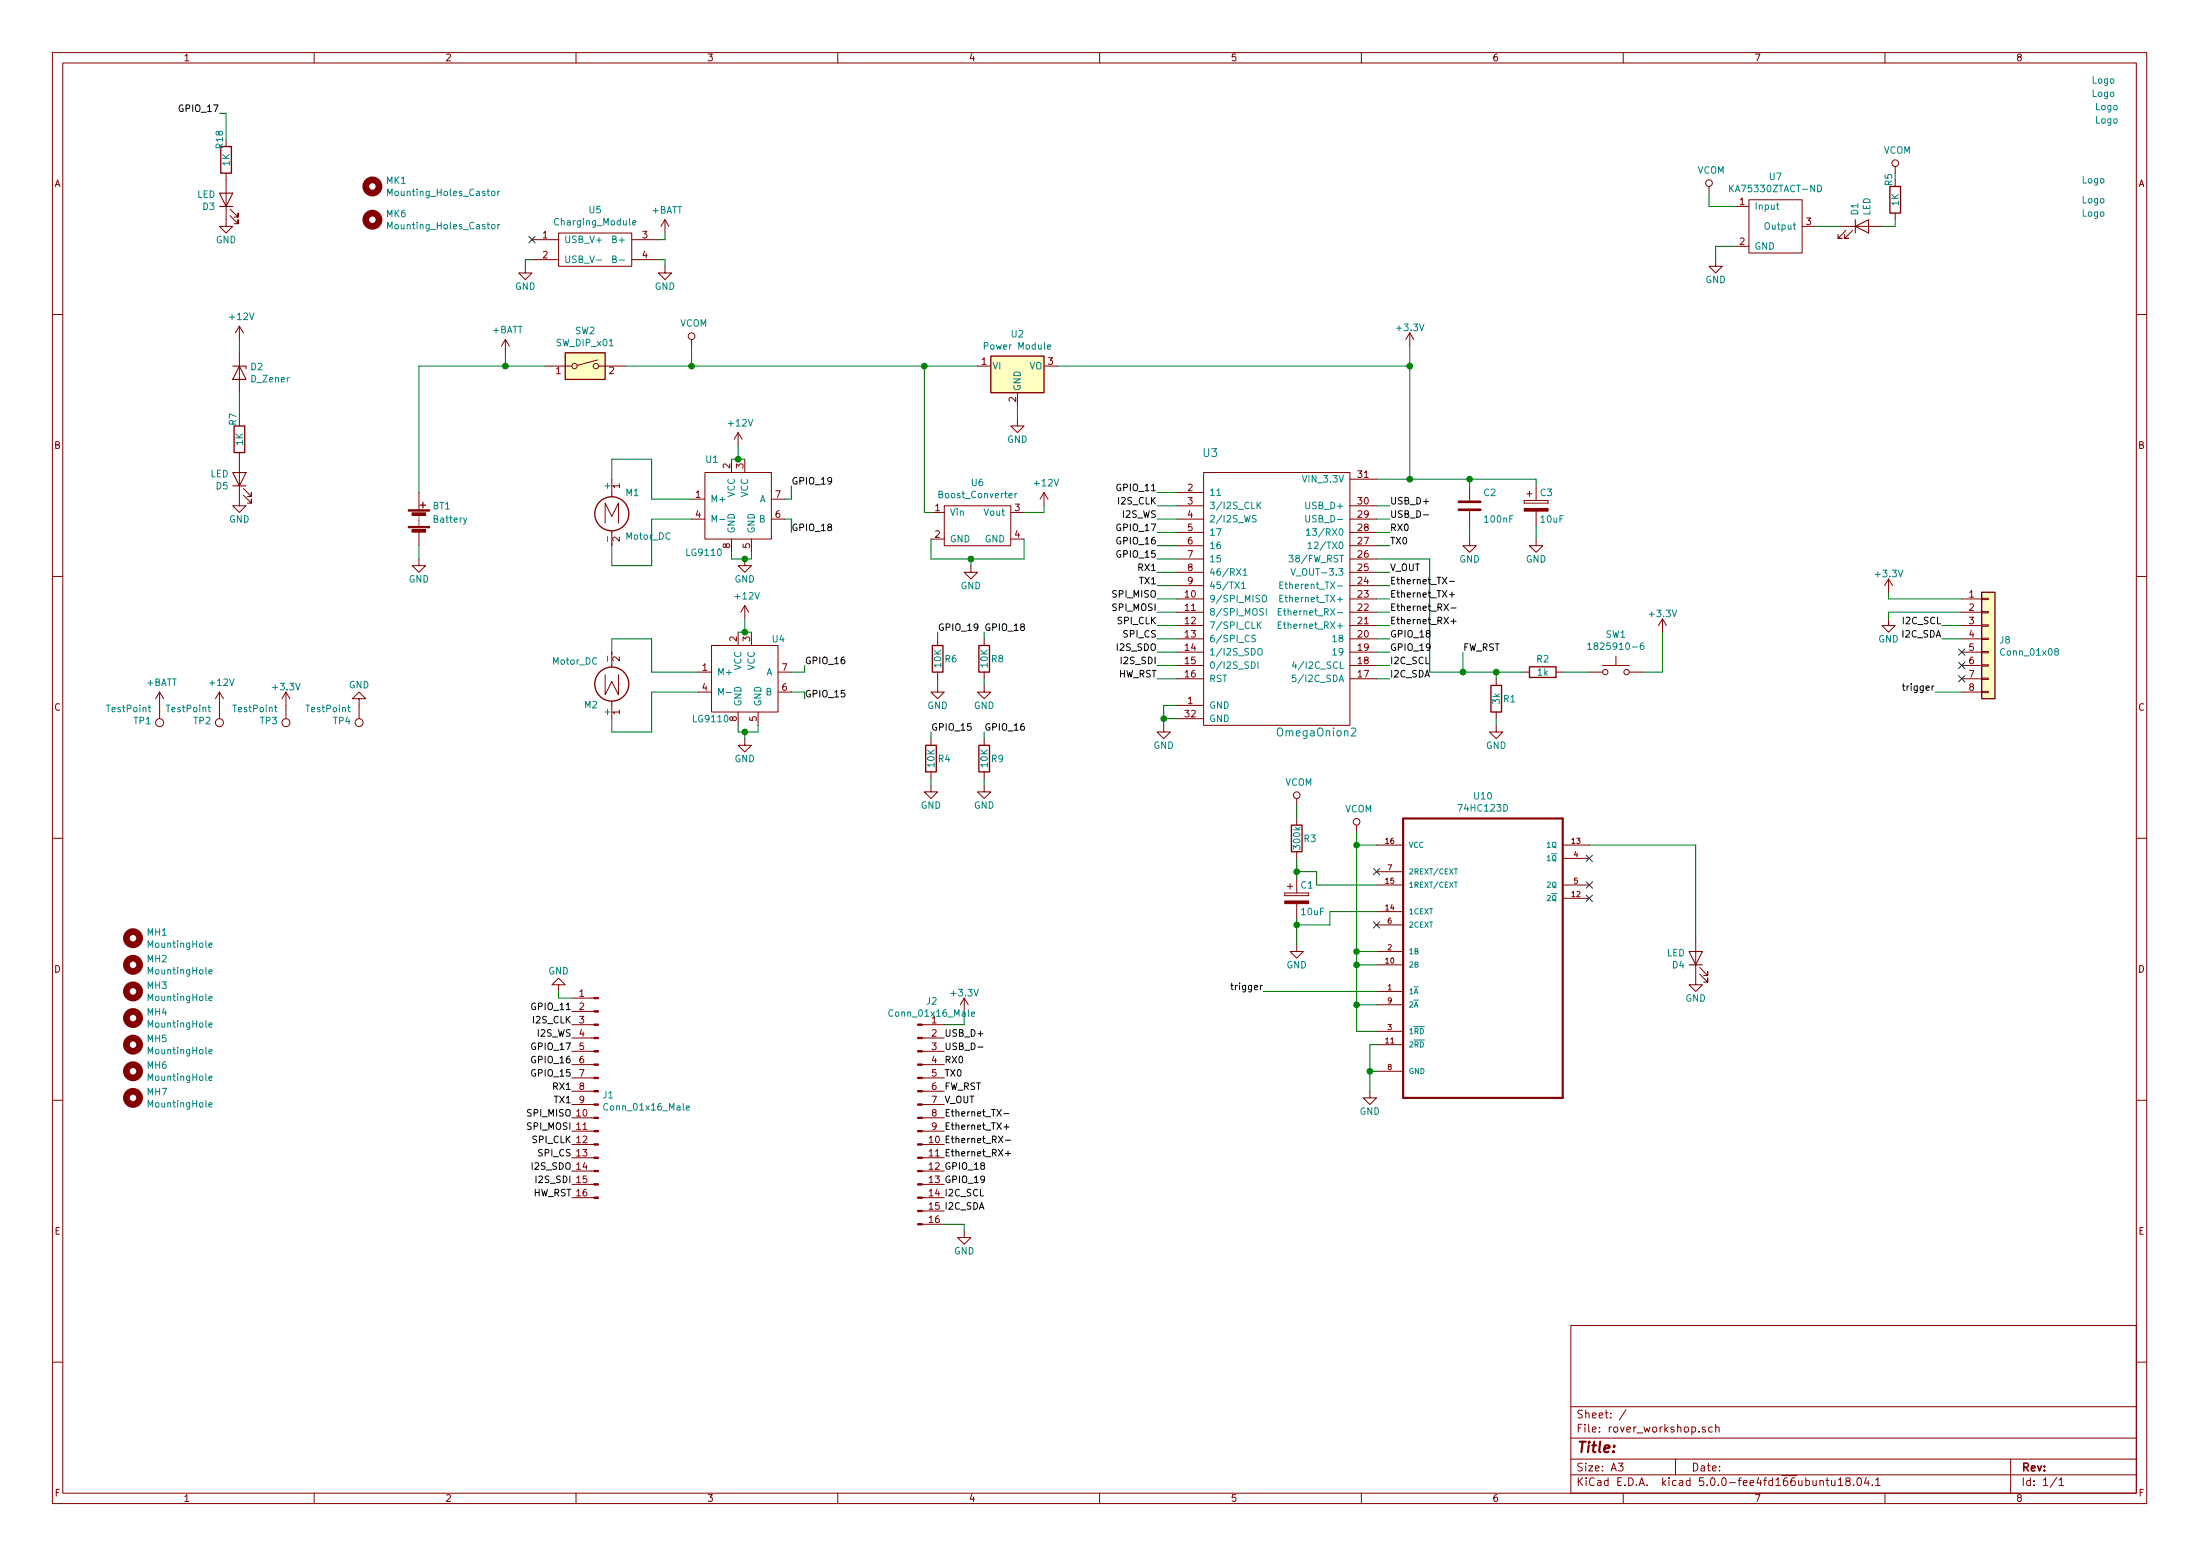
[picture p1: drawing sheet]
<svg xmlns="http://www.w3.org/2000/svg" width="420mm" height="297mm" viewBox="0 0 420 297" stroke-linecap="round" stroke-linejoin="round" font-family="sans-serif">
<g fill="none" stroke="#840000" stroke-width=".19">
<path d="M10 10h400v277h-400zM12 12h396v273.1h-396zM60 10v2M110 10v2M160 10v2M210 10v2M260 10v2M310 10v2M360 10v2M43.2 33.1v10.1h1.2l-1.2 1.3-1.3-1.3h1.3M43.9 39.9l1.6 1.5v-.7v.7h-.8M326.4 35.6v1.3"/>
<path d="M331.5 39.4h2.5M334 38.1h10.2v10.2h-10.2zM361.9 31.8v1.3M43.9 41.2l1.6 1.5v-.8v.8h-.8M100.3 50.8v1.3h1.3l-1.3 1.3-1.2-1.3h1.2M101.6 45.8h5.1M101.6 49.6h5.1M106.7 44.5h13.9v6.3h-13.9zM120.6 45.8h5.1M120.6 49.6h5.1M127 50.8v1.3h1.3l-1.3 1.3-1.3-1.3h1.3M127 41.9l-.8 1.3"/>
<path d="M127 41.9v2.6M127 41.9l.8 1.3M327.7 49.6v1.2h1.2l-1.2 1.3-1.3-1.3h1.3M331.5 47h2.5M344.2 43.2h2.5M351.8 43.2h7.6M352.6 44l-1.6 1.5h.8h-.8v-.8M353.8 44l-1.5 1.5h.8h-.8v-.8M361.9 40.7v1.2M10 60h2M45.7 62.3v2.5M45.7 67.3v7.7"/>
<path d="M45.7 62.3l-.7 1.2M45.7 62.3l.8 1.2M96.5 64.8l-.7 1.3M96.5 64.8v2.5M96.5 64.8l.8 1.3M104.1 69.9h5.1M114.1 68.7l-3.9 1.1M114.3 69.9h5.1M132.1 64.8v1.3M186.7 69.9h2.5M194.3 75v2.5M199.4 69.9h2.5"/>
<path d="M269.2 63.5l-.7 1.3M269.2 63.5v2.6M269.2 63.5l.8 1.3M408 60h2M45.7 86.4v10.2h1.3l-1.3 1.2-1.3-1.2h1.3M46.5 94.5l1.5 1.5v-.7v.7h-.8M46.5 93.3l1.5 1.5v-.8v.8h-.8M80 94v3.3M80 98.3v.3M80 98.8v.3M80 99.4v.2M80 99.9v.2"/>
<path d="M115.6 99.9v-3.9l1.2 2.6 1.3-2.6v3.9M116.8 91.5v3.3M132.1 99.1h2.5M132.1 95.3h2.5M134.6 90.2h12.7v12.7h-12.7zM139.7 87.7v2.5M141 82.6v2.5M141 82.6l-.8 1.3M141 82.6l.7 1.3M142.2 87.7v2.5M147.3 99.1h2.6M147.3 95.3h2.6"/>
<path d="M177.8 97.8h2.5M180.3 96.6h12.7v7.6h-12.7zM193 97.8h2.6M194.3 80v1.3h1.3l-1.3 1.3-1.3-1.3h1.3M199.4 94l-.8 1.3M199.4 94v2.6M199.4 94l.8 1.3M224.8 94h5.1M224.8 99.1h5.1M224.8 96.6h5.1M229.9 90.2h27.9v48.3h-27.9zM257.8 99.1h5.1"/>
<path d="M257.8 96.6h5.1M257.8 91.5h5.1M280.7 92.7v2.8M280.7 97.6v2.8M291.1 95.5v.5zM291.1 96h4.6zM291.1 95.5h4.6zM291.6 94.3h1M292.1 93.8v1M293.4 92.7v2.8M293.4 97.6v2.8M295.7 95.5v.5z"/>
<path d="M10 110h2M80 106.7v1.3h1.3l-1.3 1.3-1.3-1.3h1.3M80 100.4v.2M80 101.6v2.6M116.8 101.3v2.9M139.7 102.9v2.5M142.2 106.7v1.3h1.3l-1.3 1.3-1.2-1.3h1.2M142.2 115.6v2.5M142.2 115.6l-.7 1.3M142.2 115.6l.8 1.3M143.5 102.9v2.5M177.8 102.9h2.5"/>
<path d="M185.4 108v1.3h1.3l-1.3 1.2-1.3-1.2h1.3M193 102.9h2.6M224.8 114.3h5.1M224.8 116.9h5.1M224.8 119.4h5.1M224.8 111.8h5.1M224.8 109.3h5.1M224.8 106.7h5.1M224.8 104.2h5.1M224.8 101.6h5.1M257.8 114.3h5.1M257.8 116.9h5.1"/>
<path d="M257.8 119.4h5.1M257.8 111.8h5.1M257.8 109.3h5.1M257.8 106.7h5.1M257.8 104.2h5.1M257.8 101.6h5.1M280.7 102.9v1.3h1.2l-1.2 1.2-1.3-1.2h1.3M293.4 102.9v1.3h1.2l-1.2 1.2-1.3-1.2h1.3M317.5 118.1l-.8 1.3M317.5 118.1v2.6M317.5 118.1l.8 1.3M360.7 118.1v1.3h1.2l-1.2 1.3-1.3-1.3h1.3"/>
<path d="M360.7 110.5l-.8 1.3M360.7 110.5v2.6M360.7 110.5l.7 1.3M374.6 114.3h3.9M374.6 116.9h3.9M374.6 119.4h3.9M378.5 119.3h1.2v.2h-1.2zM378.5 116.7h1.2v.3h-1.2zM378.5 114.2h1.2v.3h-1.2zM408 110h2M30.5 132.1v5.1M30.5 132.1l-.8 1.3"/>
<path d="M30.5 132.1l.7 1.3M41.9 132.1v5.1M41.9 132.1l-.8 1.3M41.9 132.1l.8 1.3M54.6 132.1v5.1M54.6 132.1l-.8 1.3M54.6 132.1l.8 1.3M68.6 133.4h1.2l-1.2-1.3-1.3 1.3h1.3v3.8M115.6 128.8v3.8l1.2-2.5 1.3 2.5v-3.8M116.8 124.5v2.8M116.8 133.8v3.4M133.3 128.3h2.6"/>
<path d="M133.3 132.1h2.6M135.9 123.2h12.7v12.7h-12.7zM141 120.7v2.5M141 135.9v2.6M143.5 120.7v2.5M144.8 135.9v2.6M148.6 128.3h2.5M148.6 132.1h2.5M179.1 130.8v1.3h1.2l-1.2 1.3-1.3-1.3h1.3M179.1 122v1.2M179.1 128.3v1.3M188 130.8v1.3h1.2l-1.2 1.3-1.3-1.3h1.3"/>
<path d="M188 122v1.2M188 128.3v1.3M222.2 138.5v1.2h1.3l-1.3 1.3-1.2-1.3h1.2M224.8 134.7h5.1M224.8 122h5.1M224.8 124.5h5.1M224.8 127h5.1M224.8 129.6h5.1M224.8 137.2h5.1M257.8 122h5.1M257.8 124.5h5.1M257.8 127h5.1"/>
<path d="M257.8 129.6h5.1M285.7 138.5v1.2h1.3l-1.3 1.3-1.2-1.3h1.2M285.7 129.6v1.2M285.7 135.9v1.3M290.8 128.3h1.3M297.2 128.3h1.2M303.5 128.3h2.6M306.1 127h5M308.6 125.3v1.7M311.1 128.3h2.6M374.6 122h3.9M374.6 124.5h3.9"/>
<path d="M374.6 127h3.9M374.6 129.6h3.9M374.6 132.1h3.9M378.5 132h1.2v.2h-1.2zM378.5 129.4h1.2v.3h-1.2zM378.5 126.9h1.2v.3h-1.2zM378.5 124.4h1.2v.2h-1.2zM378.5 121.8h1.2v.3h-1.2zM142.2 141v1.3h1.3l-1.3 1.2-1.2-1.2h1.2M177.8 149.9v1.3h1.3l-1.3 1.2-1.3-1.2h1.3M177.8 141v1.3M177.8 147.4v1.2"/>
<path d="M188 149.9v1.3h1.2l-1.2 1.2-1.3-1.2h1.3M188 141v1.3M188 147.4v1.2M247.6 152.4v1.3M247.6 156.2v1.3M259.1 157.5v1.3M10 160h2M245.4 170.5v.5zM245.4 171h4.5zM245.4 170.5h4.5zM245.9 169.2h1M246.4 168.7v1"/>
<path d="M247.6 162.6v1.3M247.6 167.7v2.8M247.6 172.5v2.8M249.9 170.5v.5zM262.9 161.3h5.1M262.9 166.4h5.1M262.9 168.9h5.1M262.9 174h5.1M262.9 176.6h5.1M298.4 161.3h5.1M298.4 168.9h5.1M298.4 163.9h5.1"/>
<path d="M298.4 171.5h5.1M323.8 179.1v8.9h1.3l-1.3 1.3-1.2-1.3h1.2M408 160h2M106.7 188h1.2l-1.2-1.3-1.3 1.3h1.3v1.3M109.2 198.2h4.2M109.2 195.6h4.2M109.2 193.1h4.2M109.2 190.5h4.2M176.1 198.2h4.2M176.1 195.6h4.2M184.1 190.5l-.7 1.3M184.1 190.5v2.6"/>
<path d="M184.1 190.5l.8 1.3M247.6 180.4v1.2h1.3l-1.3 1.3-1.2-1.3h1.2M262.9 181.6h5.1M262.9 184.2h5.1M262.9 189.3h5.1M262.9 191.8h5.1M262.9 196.9h5.1M262.9 199.4h5.1M324.6 186l1.5 1.5v-.8v.8h-.7M324.6 184.7l1.5 1.5v-.7v.7h-.7M10 210h2M109.2 218.5h4.2"/>
<path d="M109.2 215.9h4.2M109.2 213.4h4.2M109.2 210.9h4.2M109.2 208.3h4.2M109.2 205.8h4.2M109.2 203.2h4.2M109.2 200.7h4.2M176.1 218.5h4.2M176.1 215.9h4.2M176.1 213.4h4.2M176.1 210.9h4.2M176.1 208.3h4.2"/>
<path d="M176.1 205.8h4.2M176.1 203.2h4.2M176.1 200.7h4.2M261.6 208.3v1.3h1.3l-1.3 1.3-1.3-1.3h1.3M262.9 204.5h5.1M408 210h2M109.2 228.6h4.2M109.2 226.1h4.2M109.2 223.6h4.2M109.2 221h4.2M176.1 233.7h4.2M176.1 231.2h4.2"/>
<path d="M176.1 228.6h4.2M176.1 226.1h4.2M176.1 223.6h4.2M176.1 221h4.2M184.1 235v1.3h1.3l-1.3 1.2-1.2-1.2h1.2M300 253h108v32.1h-108zM10 260h2M300 278.5h108M300 274.5h108M300 268.5h108M309 279.3h1l-.5 .6 .4 .1v.7l-.2 .1-.7-.1M310.5 269.1l-1.2 2"/>
<path d="M320 278.5v3M325.7 272.5a.37 .37 0 0 0-.6 .1l.1 .2 .5 .2 .1 .1-.3 .3-.4-.1M327 272.5l-.4-.1-.3 .3 .1 .6 .2 .1 .4-.1M327.7 272.5a.37 .37 0 0 1 .6 .1v.8M327.7 271.9v1.5M384 278.5v6.6M408 260h2M60 285.1v1.9M110 285.1v1.9M160 285.1v1.9M210 285.1v1.9M260 285.1v1.9"/>
<path d="M300 281.5h108M310 285.1v1.9M347.6 282.7a.37 .37 0 0 1 .6 .1v.8M348.7 282.6h.6M348.9 282.1v1.3l.4 .2M349.8 282.6v.8a.39 .39 0 0 0 .6 .1M350.4 282.6v1M351.1 282.5l.4-.4v1.5M351.1 283.6h.8M352.8 282.7l-.3-.2 .1-.2 .2-.2 .4 .1 .2 .2-.1 .2-.5 .1-.3 .3 .1 .5 .2 .1h.3l.3-.3v-.3l-.3-.3M354 283.5v.1M354.8 282.3l.2-.2a.86 .86 0 0 1 .1 1.5 .79 .79 0 0 1-.3-1.3z"/>
<path d="M356.4 282l-.3 1.1h.9M356.8 282.6v1M357.6 283.5v.1M358.2 282.5l.4-.4v1.5M358.2 283.6h.9M360 285.1v1.9M392.8 282l-1.3 2M393.2 282.5l.5-.4v1.5M393.2 283.6h.9"/>
<circle cx="326.4" cy="35" r=".63"/>
<circle cx="361.9" cy="31.2" r=".63"/>
<circle cx="109.7" cy="69.9" r=".51"/>
<circle cx="113.8" cy="69.9" r=".51"/>
<circle cx="132.1" cy="64.2" r=".63"/>
<circle cx="30.5" cy="138" r=".76"/>
<circle cx="41.9" cy="138" r=".76"/>
<circle cx="54.6" cy="138" r=".76"/>
<circle cx="68.6" cy="138" r=".76"/>
<circle cx="306.6" cy="128.3" r=".51"/>
<circle cx="310.6" cy="128.3" r=".51"/>
<circle cx="247.6" cy="151.8" r=".63"/>
<circle cx="259.1" cy="156.9" r=".63"/>
</g>
<g fill="#840000" stroke="#840000" stroke-width=".19">
<path d="M78 100.5h4v.2h-4z"/>
<path d="M78 97.3h4v.3h-4z"/>
<path d="M78.7 101.1h2.6v.5h-2.6z"/>
<path d="M78.7 97.9h2.6v.5h-2.6z"/>
<path d="M291.1 97.1h4.6v.5h-4.6z"/>
<path d="M245.4 172h4.5v.5h-4.5z"/>
<path d="M175.3 233.6h.8v.2h-.8z"/>
<path d="M175.3 231h.8v.3h-.8z"/>
<path d="M175.3 228.5h.8v.3h-.8z"/>
<path d="M175.3 226h.8v.2h-.8z"/>
<path d="M175.3 223.4h.8v.3h-.8z"/>
<path d="M175.3 220.9h.8v.2h-.8z"/>
<path d="M175.3 218.3h.8v.3h-.8z"/>
<path d="M175.3 215.8h.8v.3h-.8z"/>
<path d="M175.3 213.3h.8v.2h-.8z"/>
<path d="M175.3 210.7h.8v.3h-.8z"/>
<path d="M175.3 208.2h.8v.2h-.8z"/>
<path d="M175.3 205.6h.8v.3h-.8z"/>
<path d="M175.3 203.1h.8v.3h-.8z"/>
<path d="M175.3 200.6h.8v.2h-.8z"/>
<path d="M175.3 198h.8v.3h-.8z"/>
<path d="M175.3 195.5h.8v.2h-.8z"/>
<path d="M113.4 228.5h.9v.3h-.9z"/>
<path d="M113.4 226h.9v.2h-.9z"/>
<path d="M113.4 223.4h.9v.3h-.9z"/>
<path d="M113.4 220.9h.9v.2h-.9z"/>
<path d="M113.4 218.3h.9v.3h-.9z"/>
<path d="M113.4 215.8h.9v.3h-.9z"/>
<path d="M113.4 213.3h.9v.2h-.9z"/>
<path d="M113.4 210.7h.9v.3h-.9z"/>
<path d="M113.4 208.2h.9v.2h-.9z"/>
<path d="M113.4 205.6h.9v.3h-.9z"/>
<path d="M113.4 203.1h.9v.3h-.9z"/>
<path d="M113.4 200.6h.9v.2h-.9z"/>
<path d="M113.4 198h.9v.3h-.9z"/>
<path d="M113.4 195.5h.9v.2h-.9z"/>
<path d="M113.4 192.9h.9v.3h-.9z"/>
<path d="M113.4 190.4h.9v.3h-.9z"/>
</g>
<g fill="none" stroke="#840000" stroke-width=".25">
<path d="M42.2 28h2v5.1h-2zM360.9 35.6h2.1v5.1h-2.1zM107.9 67.3h7.7v5.1h-7.7zM189.2 68h10.2v7h-10.2zM44.7 81.3h2v5.1h-2zM80.3 96.4h1M80.8 95.9v1M378.5 113.1h2.5v20.3h-2.5zM178.1 123.2h2v5.1h-2zM186.9 123.2h2.1v5.1h-2.1zM284.7 130.8h2.1v5.1h-2.1zM292.1 127.3h5.1v2h-5.1z"/>
<path d="M176.8 142.3h2v5.1h-2zM186.9 142.3h2.1v5.1h-2.1zM246.6 157.5h2.1v5.1h-2.1z"/>
<circle cx="116.8" cy="98.1" r="3.3"/>
<circle cx="116.8" cy="130.6" r="3.3"/>
</g>
<g fill="none" stroke="#008484" stroke-width=".19">
<path d="M94 36.6l.3-.1 .2 .2-.1 .6h-.3l-.2-.1zM95.1 36.5v.8M95.5 36.5l-.4 .2M330.3 35.3v1.3M331.1 35.3l-.8 .8M339.3 39.1h.5M339.4 38.7v1.1l.4 .2M347.1 35.3a.64 .64 0 0 1 .8 .7 .64 .64 0 0 1-.8 .6zM94 42.9h.3l.2 .2-.1 .5-.3 .1-.2-.1zM95.1 42.9v.8M95.5 42.9l-.4 .2M113.9 49.6h1"/>
<path d="M117 49.5l.6-.1 .1-.2-.1-.2-.6-.1v1.2h.5l.2-.1v-.3l-.3-.2M118.3 49.6h1M120.8 42.5l.6-.1v-.2l-.4-.1-.2 .2 .1 .6h.5M200.1 66.2l.6-.1-.1-.2-.3-.1-.2 .2v.6h.5M89.2 98.9l-.5 1.1-.2 .1M136 99.7v-1.3l.4 .9 .5-.9v1.3M137.5 99.2h.9M193.9 94.2v.8M194.2 94.2l-.3 .2M239.9 98.5l-.5-.1-.2 .2 .1 .3 .6 .3v.3l-.3 .2-.4-.1M240.1 95.8v1.3M240.3 96.4l.5 .7"/>
<path d="M240.8 95.8l-.7 .8M249.4 98.4v1l.2 .3 .4-.1 .1-.2v-1M237.1 111.4l.4-.3v1.3M237.1 112.4h.7M237.4 108.9l.4-.4v1.3M237.4 109.8h.8M240.3 119.3l.6 .7M240.9 118.7l-.8 .7M241.1 113.8l.3-.2a.44 .44 0 0 1 .5 .5l-.1 .6-.2 .2-.4-.1a1 1 0 0 1-.1-1zM241.3 116.2h-.5l-.2 .1v.3l.6 .3 .1 .3-.3 .2h-.4M241.8 116.2v1.2M244.1 119.3h.5"/>
<path d="M244.1 116.8h.5M244.4 114.2h.5M244.4 111.7h.5M244.7 118.7h-.6v1.3h.6M244.7 116.2h-.6v1.2h.6M245 113.6h-.6v1.3h.6M245 111.1h-.6v1.3h.6M245.1 116.6h.5M246.2 106h.8l-.4 .5 .3 .1v.5l-.2 .2-.5-.2M246.6 108.5l.4 1.3 .4-1.3M249.5 101.3l.4-.4v1.3M249.5 102.2h.7"/>
<path d="M249.8 103.8l.4-.3v1.2M249.8 104.7h.7M28.3 135h.5M28.5 134.6v1.1l.3 .2M39.7 135h.5M39.9 134.6v1.1l.3 .2M52.4 135h.5M52.6 134.6v1.1l.3 .2M66.4 135h.5M66.6 134.6v1.1l.3 .2M137.3 132.7v-1.3l.4 .9 .4-.9v1.3M138.7 132.2h1"/>
<path d="M239 126.3a.64 .64 0 0 1 .7 .7 .64 .64 0 0 1-.7 .6zM239.8 121.3l-.5-.1-.2 .2 .1 .4 .5 .2 .1 .3-.3 .2h-.4M240.3 124l.2-.2a.44 .44 0 0 1 .5 .4v.7l-.5 .2-.2-.2zM240.3 126.3v1.3M247.1 126.3l-.3 .9h.8M247.4 128.9h-.6v.6l.5-.2 .2 .3v.3l-.2 .2-.5-.1M247.4 126.8v.8M258.1 139.1l.6-.1 .2 .1 .1 .3-1 1.1h1M303.2 123.1l.4-.4v1.3M303.2 124h.7M313.9 122.7l-.4 .1a.87 .87 0 0 0 0 1.2l.4-.1v-.6l-.4-.1-.2 .3M392.6 124.4l-.1-.2v-.3l.1-.1 .4 .1 .1 .3-.6 .2-.1 .2v.3l.2 .2 .4-.1 .1-.1v-.4l-.2-.1"/>
<path d="M277.7 165.8h.6M277.7 168.4h.6M39.9 180.4l.6-.1v-.2l-.4-.1-.2 .2 .1 .6h.5M39.9 185.5l.6-.1v-.2l-.4-.1-.2 .2 .1 .6h.5M39.9 190.6l.6-.1v-.3h-.4l-.2 .2 .1 .6h.5M39.9 195.7l.6-.1v-.3h-.4l-.2 .1 .1 .6h.5M185.5 193.6l.6-.1v-.3h-.4l-.2 .2 .1 .6h.5M39.9 200.7l.6-.1v-.2l-.4-.1-.2 .2 .1 .6h.5M39.9 205.8l.6-.1v-.2l-.4-.1-.2 .2 .1 .6h.5M39.9 210.9l.6-.1v-.2l-.4-.1-.2 .2 .1 .6h.5M131.1 211.5l.6-.1-.1-.3h-.4l-.1 .2v.6h.5"/>
</g>
<g fill="none" stroke="#008400" stroke-width=".19">
<path d="M41.9 21.6h1.3v5.1M326.4 36.9v2.5h5.1M101.6 49.6h-1.3v1.2M125.7 49.6h1.3v1.2M127 44.5v1.3h-1.3M331.5 47h-3.8v2.6M346.7 43.2h5.1M361.9 41.9v1.3h-2.5M45.7 64.8v2.5M45.7 75v5M96.5 67.3v2.6M104.1 69.9h-24.1v24.1"/>
<path d="M119.4 69.9h67.3M132.1 66.1v3.8M176.5 69.9v27.9h1.3M194.3 77.5v2.5M201.9 69.9h67.3M269.2 66.1v25.4M116.8 91.5v-3.8h7.7v7.6h7.6M132.1 99.1h-7.6v8.9h-7.7v-3.8M139.7 87.7h2.5M141 85.1v2.6M149.9 99.1h1.2v2.5M151.1 92.7v2.6h-1.2"/>
<path d="M199.4 96.6v1.2h-3.8M221 94h3.8M221 96.6h3.8M221 99.1h3.8M262.9 91.5h30.5v1.2M262.9 96.6h2.5M262.9 99.1h2.5M280.7 91.5v1.2M80 104.2v2.5M139.7 105.4v1.3h3.8v-1.3M142.2 118.1v2.6M177.8 102.9v3.8h17.8v-3.8"/>
<path d="M185.4 106.7v1.3M221 106.7h3.8M221 109.3h3.8M221 111.8h3.8M221 114.3h3.8M221 116.9h3.8M221 119.4h3.8M221 104.2h3.8M221 101.6h3.8M262.9 106.7h10.1v21.6h17.8M262.9 109.3h2.5M262.9 111.8h2.5"/>
<path d="M262.9 114.3h2.5M262.9 116.9h2.5M262.9 119.4h2.5M262.9 104.2h2.5M262.9 101.6h2.5M280.7 100.4v2.5M293.4 100.4v2.5M360.7 113.1v1.2h13.9M370.8 119.4h3.8M374.6 116.9h-13.9v1.2M116.8 124.5v-2.5h7.7v6.3h8.8M133.3 132.1h-8.8v7.6h-7.7v-2.5"/>
<path d="M141 138.5v1.2h3.8v-1.2M141 120.7h2.5M142.2 139.7v1.3M151.1 132.1h2.6M153.7 127v1.3h-2.6M177.8 139.7v1.3M179.1 120.7v1.3M179.1 129.6v1.2M188 120.7v1.3M188 129.6v1.2M188 139.7v1.3M221 122h3.8"/>
<path d="M221 124.5h3.8M221 127h3.8M221 129.6h3.8M222.2 137.2h2.6M224.8 134.7h-2.6v3.8M262.9 122h2.5M262.9 124.5h2.5M262.9 127h2.5M262.9 129.6h2.5M279.4 124.5v3.8M285.7 128.3v1.3M285.7 137.2v1.3"/>
<path d="M298.4 128.3h5.1M317.5 120.7v7.6h-3.8M369.6 132.1h5M370.8 122h3.8M177.8 148.6v1.3M188 148.6v1.3M247.6 153.7v2.5M259.1 158.8v38.1h3.8M247.6 166.4h3.9v2.5h11.4M247.6 163.9v3.8M247.6 175.3v5.1M259.1 161.3h3.8"/>
<path d="M262.9 174h-8.9v2.6h-6.4M303.5 161.3h20.3v17.8M106.7 189.3v1.2h2.5M184.1 193.1v2.5h-3.8M241.3 189.3h21.6M259.1 181.6h3.8M259.1 191.8h3.8M259.1 184.2h3.8M262.9 199.4h-1.3v8.9M261.6 204.5h1.3M180.3 233.7h3.8v1.3"/>
</g>
<g fill="#008400" stroke="#008400" stroke-width=".25">
<circle cx="222.3" cy="137.2" r=".51"/>
<circle cx="269.2" cy="91.5" r=".51"/>
<circle cx="269.2" cy="69.9" r=".51"/>
<circle cx="285.7" cy="128.3" r=".51"/>
<circle cx="280.7" cy="91.5" r=".51"/>
<circle cx="279.4" cy="128.3" r=".51"/>
<circle cx="132.1" cy="69.9" r=".51"/>
<circle cx="176.5" cy="69.9" r=".51"/>
<circle cx="96.5" cy="69.9" r=".51"/>
<circle cx="261.6" cy="204.5" r=".51"/>
<circle cx="259.1" cy="161.3" r=".51"/>
<circle cx="259.1" cy="181.6" r=".51"/>
<circle cx="259.1" cy="191.8" r=".51"/>
<circle cx="259.1" cy="184.2" r=".51"/>
<circle cx="247.7" cy="166.4" r=".51"/>
<circle cx="247.7" cy="176.6" r=".51"/>
<circle cx="142.2" cy="139.7" r=".51"/>
<circle cx="142.2" cy="106.7" r=".51"/>
<circle cx="142.2" cy="120.7" r=".51"/>
<circle cx="141" cy="87.7" r=".51"/>
<circle cx="185.4" cy="106.7" r=".51"/>
</g>
<path d="M278.6 97.3h4.1M278.6 95.8h4.1" fill="none" stroke="#840000" stroke-width=".51"/>
<g fill="none" stroke="#000" stroke-width=".19">
<path d="M271.9 98.3h.9M276.8 111h1M276.8 113.5h1M277.1 116.1h1M277.1 118.6h1M277.3 113v1M277.6 118.1v1M363.3 130.9h.5M186.8 199.9h.9M235.1 188.1h.4M191.7 212.6h1M191.7 215.1h1"/>
<path d="M192 217.7h1M192.2 214.6v1M192.5 219.7v1M192 220.2h1"/>
</g>
<g fill="none" stroke="#840000" stroke-width="1.3">
<circle cx="71.1" cy="35.6" r="1.27"/>
<circle cx="71.1" cy="41.9" r="1.27"/>
<circle cx="25.4" cy="179.1" r="1.27"/>
<circle cx="25.4" cy="184.2" r="1.27"/>
<circle cx="25.4" cy="189.3" r="1.27"/>
<circle cx="25.4" cy="194.3" r="1.27"/>
<circle cx="25.4" cy="199.4" r="1.27"/>
<circle cx="25.4" cy="204.5" r="1.27"/>
<circle cx="25.4" cy="209.6" r="1.27"/>
</g>
<g fill="#ffffc2" stroke="#ffffc2" stroke-width=".19">
<path d="M189.2 68h10.2v7h-10.2z"/>
<path d="M378.5 113.1h2.5v20.3h-2.5z"/>
<path d="M107.9 67.3h7.7v5.1h-7.7z"/>
</g>
<g fill="none" stroke="#000084" stroke-width=".19">
<path d="M101 45.1l1.2 1.3M102.2 45.1l-1.2 1.3M374 129l1.3 1.2M374 126.4l1.3 1.2M374 123.9l1.3 1.2M375.3 129l-1.3 1.2M375.3 126.4l-1.3 1.2M375.3 123.9l-1.3 1.2M262.3 176l1.2 1.2M262.3 165.8l1.2 1.2M263.5 176l-1.2 1.2M263.5 165.8l-1.2 1.2"/>
<path d="M302.9 170.9l1.2 1.2M302.9 168.3l1.2 1.3M302.9 163.3l1.2 1.2M304.1 170.9l-1.2 1.2M304.1 168.3l-1.2 1.3M304.1 163.3l-1.2 1.2"/>
</g>
<path d="M41.9 36.9h2.5l-1.2 2.5zM41.9 39.4h2.5M354.3 43.2l2.6-1.3v2.6zM354.3 41.9v2.6M44.4 69.9h2.6v.5M45.7 69.9l1.3 2.5h-2.6zM44.4 90.2h2.6l-1.3 2.5zM44.4 92.7h2.6M322.6 181.6h2.5l-1.3 2.6zM322.6 184.2h2.5" fill="none" stroke="#840000" stroke-width=".2"/>
<path d="M268 156.2h30.4v53.4h-30.4z" fill="none" stroke="#840000" stroke-width=".41"/>
<text font-size="2.8" fill="#840000" x="301" y="277.3">Title:</text>
<g font-size="2.1" fill="#008484">
<text x="229.8" y="87.2">U3</text>
<text x="244.2" y="140.6">OmegaOnion2</text>
</g>
<g font-size="2.1" fill="#840000">
<text x="301" y="273.5">File: rover_workshop.sch</text>
<text x="301" y="270.8">Sheet: /</text>
<text x="301" y="280.9">Size: A3</text>
<text x="323" y="280.9">Date:</text>
<text x="386" y="280.9">Rev:</text>
<text x="301" y="283.7">KiCad E.D.A. kicad 5.0.0-fee4fd166ubuntu18.04.1</text>
<text x="386" y="283.7">Id: 1/1</text>
</g>
<g font-size="1.8" fill="#840000">
<text x="35" y="11.7">1</text>
<text x="85" y="11.7">2</text>
<text x="135" y="11.7">3</text>
<text x="185" y="11.7">4</text>
<text x="235" y="11.7">5</text>
<text x="285" y="11.7">6</text>
<text x="335" y="11.7">7</text>
<text x="385" y="11.7">8</text>
<text x="10.4" y="35.7">A</text>
<text x="408.4" y="35.7">A</text>
<text x="332.3" y="39.2">1</text>
<text x="103.7" y="45.5">1</text>
<text x="122.7" y="45.5">3</text>
<text x="332.3" y="46.8">2</text>
<text x="345" y="43">3</text>
<text x="103.7" y="49.3">2</text>
<text x="122.7" y="49.3">4</text>
<text x="106.2" y="71.4">1</text>
<text x="116.4" y="71.4">2</text>
<text x="187.5" y="69.6">1</text>
<text x="200.2" y="69.6">3</text>
<text x="194.1" y="76.7" transform="rotate(-90 194.1 76.7)">2</text>
<text x="10.4" y="85.7">B</text>
<text x="139.4" y="89.4" transform="rotate(-90 139.4 89.4)">2</text>
<text x="142" y="89.4" transform="rotate(-90 142 89.4)">3</text>
<text x="408.4" y="85.7">B</text>
<text x="118.4" y="93.2" transform="rotate(-90 118.4 93.2)">1</text>
<text x="132.9" y="95">1</text>
<text x="148.1" y="95">7</text>
<text x="226.8" y="93.8">2</text>
<text x="259.4" y="91.2">31</text>
<text x="132.9" y="98.8">4</text>
<text x="148.1" y="98.8">6</text>
<text x="178.6" y="97.6">1</text>
<text x="193.8" y="97.6">3</text>
<text x="226.8" y="96.3">3</text>
<text x="226.8" y="98.8">4</text>
<text x="226.8" y="101.4">5</text>
<text x="259.4" y="101.4">28</text>
<text x="259.4" y="98.8">29</text>
<text x="259.4" y="96.3">30</text>
<text x="118.4" y="103.4" transform="rotate(-90 118.4 103.4)">2</text>
<text x="139.4" y="104.7" transform="rotate(-90 139.4 104.7)">8</text>
<text x="143.3" y="104.7" transform="rotate(-90 143.3 104.7)">5</text>
<text x="178.6" y="102.7">2</text>
<text x="193.8" y="102.7">4</text>
<text x="226.8" y="103.9">6</text>
<text x="226.8" y="106.5">7</text>
<text x="259.4" y="106.5">26</text>
<text x="259.4" y="103.9">27</text>
<text x="226.8" y="109">8</text>
<text x="226.8" y="111.5">9</text>
<text x="259.4" y="111.5">24</text>
<text x="259.4" y="109">25</text>
<text x="226.4" y="114.1">10</text>
<text x="226.4" y="116.6">11</text>
<text x="226.4" y="119.2">12</text>
<text x="259.4" y="119.2">21</text>
<text x="259.4" y="116.6">22</text>
<text x="259.4" y="114.1">23</text>
<text x="376.1" y="114.1">1</text>
<text x="376.1" y="116.6">2</text>
<text x="376.1" y="119.2">3</text>
<text x="140.7" y="122.4" transform="rotate(-90 140.7 122.4)">2</text>
<text x="143.3" y="122.4" transform="rotate(-90 143.3 122.4)">3</text>
<text x="226.4" y="121.7">13</text>
<text x="226.4" y="124.2">14</text>
<text x="259.4" y="124.2">19</text>
<text x="259.4" y="121.7">20</text>
<text x="376.1" y="121.7">4</text>
<text x="376.1" y="124.2">5</text>
<text x="118.4" y="126.2" transform="rotate(-90 118.4 126.2)">2</text>
<text x="134.1" y="128.1">1</text>
<text x="134.1" y="131.9">4</text>
<text x="149.4" y="131.9">6</text>
<text x="149.4" y="128.1">7</text>
<text x="226.4" y="126.8">15</text>
<text x="226.4" y="129.3">16</text>
<text x="259.4" y="129.3">17</text>
<text x="259.4" y="126.8">18</text>
<text x="376.1" y="126.8">6</text>
<text x="376.1" y="129.3">7</text>
<text x="376.1" y="131.9">8</text>
<text x="10.4" y="135.7">C</text>
<text x="118.4" y="136.4" transform="rotate(-90 118.4 136.4)">1</text>
<text x="140.7" y="137.7" transform="rotate(-90 140.7 137.7)">8</text>
<text x="144.5" y="137.7" transform="rotate(-90 144.5 137.7)">5</text>
<text x="226.4" y="136.9">32</text>
<text x="226.8" y="134.4">1</text>
<text x="408.4" y="135.7">C</text>
<text x="10.4" y="185.7">D</text>
<text x="408.4" y="185.7">D</text>
<text x="110.6" y="190.3">1</text>
<text x="110.6" y="192.8">2</text>
<text x="110.6" y="195.4">3</text>
<text x="110.6" y="197.9">4</text>
<text x="178" y="195.4">1</text>
<text x="178" y="197.9">2</text>
<text x="110.6" y="200.4">5</text>
<text x="110.6" y="203">6</text>
<text x="178" y="200.4">3</text>
<text x="178" y="203">4</text>
<text x="110.6" y="205.5">7</text>
<text x="110.6" y="208.1">8</text>
<text x="178" y="205.5">5</text>
<text x="178" y="208.1">6</text>
<text x="100.9" y="215.7">SPI_MOSI 11</text>
<text x="100.9" y="213.1">SPI_MISO 10</text>
<text x="110.6" y="210.6">9</text>
<text x="178" y="210.6">7</text>
<text x="178" y="213.1">8</text>
<text x="178" y="215.7">9</text>
<text x="101.8" y="218.2">SPI_CLK 12</text>
<text x="102.9" y="220.8">SPI_CS 13</text>
<text x="177.5" y="218.2">10 Ethernet_RX-</text>
<text x="177.5" y="220.8">11 Ethernet_RX+</text>
<text x="101.8" y="223.3">I2S_SDO 14</text>
<text x="102.6" y="225.8">I2S_SDI 15</text>
<text x="177.5" y="223.3">12 GPIO_18</text>
<text x="177.5" y="225.8">13 GPIO_19</text>
<text x="101.8" y="228.4">HW_RST 16</text>
<text x="177.5" y="228.4">14 I2C_SCL</text>
<text x="177.5" y="230.9">15 I2C_SDA</text>
<text x="177.5" y="233.5">16</text>
<text x="10.4" y="235.7">E</text>
<text x="408.4" y="235.7">E</text>
<text x="10.5" y="285.7">F</text>
<text x="35" y="286.7">1</text>
<text x="85" y="286.7">2</text>
<text x="135" y="286.7">3</text>
<text x="185" y="286.7">4</text>
<text x="235" y="286.7">5</text>
<text x="285" y="286.7">6</text>
<text x="335" y="286.7">7</text>
<text x="385" y="286.7">8</text>
<text x="408.5" y="285.7">F</text>
</g>
<g font-size="1.8" fill="#008484">
<text x="399.6" y="16">Logo</text>
<text x="399.6" y="18.5">Logo</text>
<text x="400.2" y="21">Logo</text>
<text x="400.2" y="23.6">Logo</text>
<text x="42.6" y="28.3" transform="rotate(-90 42.6 28.3)">R18</text>
<text x="359.7" y="29.3">VCOM</text>
<text x="43.9" y="31.6" transform="rotate(-90 43.9 31.6)">1K</text>
<text x="73.8" y="35.1">MK1</text>
<text x="324.2" y="33.2">VCOM</text>
<text x="338" y="34.4">U7</text>
<text x="397.7" y="35">Logo</text>
<text x="37.6" y="37.8">LED</text>
<text x="38.8" y="40.1">D3</text>
<text x="73.8" y="41.5">MK6</text>
<text x="74.5" y="37.4">Mounting_Holes_Castor</text>
<text x="112.5" y="40.7">U5</text>
<text x="124.5" y="40.8">+BATT</text>
<text x="330.9" y="36.7">KA75330ZTACT-ND</text>
<text x="335" y="40">Input</text>
<text x="354.9" y="41" transform="rotate(-90 354.9 41)">D1</text>
<text x="357.2" y="41.2" transform="rotate(-90 357.2 41.2)">LED</text>
<text x="362.6" y="39.3" transform="rotate(-90 362.6 39.3)">1K</text>
<text x="397.7" y="38.8">Logo</text>
<text x="397.7" y="41.4">Logo</text>
<text x="41.2" y="46.4">GND</text>
<text x="74.5" y="43.8">Mounting_Holes_Castor</text>
<text x="106.2" y="43">Charging_Module</text>
<text x="107.7" y="46.4">USB_V+</text>
<text x="117.3" y="46.4">B+</text>
<text x="335" y="47.7">GND</text>
<text x="337.4" y="43.9">Output</text>
<text x="107.7" y="50.2">USB_V-</text>
<text x="98.4" y="55.3">GND</text>
<text x="125" y="55.3">GND</text>
<text x="325.7" y="54.1">GND</text>
<text x="44" y="61.1">+12V</text>
<text x="94" y="63.6">+BATT</text>
<text x="109.9" y="63.8">SW2</text>
<text x="129.9" y="62.4">VCOM</text>
<text x="193.2" y="64.4">U2</text>
<text x="266.9" y="63.2">+3.3V</text>
<text x="47.9" y="70.7">D2</text>
<text x="106.4" y="66.1">SW_DIP_x01</text>
<text x="188.3" y="66.7">Power Module</text>
<text x="189.5" y="70.5">VI</text>
<text x="196.6" y="70.5">VO</text>
<text x="48.1" y="73">D_Zener</text>
<text x="194.9" y="74.7" transform="rotate(-90 194.9 74.7)">GND</text>
<text x="45.1" y="81.2" transform="rotate(-90 45.1 81.2)">R7</text>
<text x="139.3" y="81.4">+12V</text>
<text x="46.4" y="85" transform="rotate(-90 46.4 85)">1K</text>
<text x="134.8" y="88.4">U1</text>
<text x="192.4" y="84.5">GND</text>
<text x="40.2" y="91.1">LED</text>
<text x="41.3" y="93.4">D5</text>
<text x="116.6" y="93.3" transform="rotate(-90 116.6 93.3)">+</text>
<text x="119.6" y="94.7">M1</text>
<text x="135.6" y="95.9">M+</text>
<text x="140.3" y="95" transform="rotate(-90 140.3 95)">VCC</text>
<text x="142.9" y="95" transform="rotate(-90 142.9 95)">VCC</text>
<text x="145" y="95.9">A</text>
<text x="179.5" y="95.1">Boost_Converter</text>
<text x="185.6" y="92.8">U6</text>
<text x="197.7" y="92.8">+12V</text>
<text x="230.9" y="94.7">11</text>
<text x="249.2" y="92.1">VIN_3.3V</text>
<text x="283.4" y="94.7">C2</text>
<text x="294.2" y="94.7">C3</text>
<text x="43.8" y="99.8">GND</text>
<text x="82.7" y="97.2">BT1</text>
<text x="82.9" y="99.8">Battery</text>
<text x="140.3" y="101.9" transform="rotate(-90 140.3 101.9)">GND</text>
<text x="144.1" y="101.9" transform="rotate(-90 144.1 101.9)">GND</text>
<text x="145" y="99.7">B</text>
<text x="181.4" y="98.5">Vin</text>
<text x="188.1" y="98.5">Vout</text>
<text x="230.9" y="97.2">3/I2S_CLK</text>
<text x="230.9" y="99.7">2/I2S_WS</text>
<text x="249.8" y="97.2">USB_D+</text>
<text x="250.2" y="99.7">USB_D-</text>
<text x="283.7" y="99.8">100nF</text>
<text x="294.3" y="99.8">10uF</text>
<text x="116.6" y="103.2" transform="rotate(-90 116.6 103.2)">-</text>
<text x="119.6" y="103">Motor_DC</text>
<text x="131.2" y="106.1">LG9110</text>
<text x="181.4" y="103.5">GND</text>
<text x="188.1" y="103.5">GND</text>
<text x="230.9" y="102.3">17</text>
<text x="230.9" y="104.8">16</text>
<text x="230.9" y="107.4">15</text>
<text x="247.1" y="107.4">38/FW_RST</text>
<text x="250.9" y="102.3">13/RX0</text>
<text x="251.1" y="104.8">12/TX0</text>
<text x="278.7" y="107.4">GND</text>
<text x="291.4" y="107.4">GND</text>
<text x="78.1" y="111.2">GND</text>
<text x="140.3" y="111.2">GND</text>
<text x="183.5" y="112.5">GND</text>
<text x="230.9" y="109.9">46/RX1</text>
<text x="230.9" y="112.4">45/TX1</text>
<text x="245.8" y="112.4">Etherent_TX-</text>
<text x="247.9" y="109.9">V_OUT-3.3</text>
<text x="358.3" y="110.2">+3.3V</text>
<text x="140.5" y="114.4">+12V</text>
<text x="230.9" y="115">9/SPI_MISO</text>
<text x="230.9" y="117.5">8/SPI_MOSI</text>
<text x="245.3" y="115">Ethernet_TX+</text>
<text x="245.6" y="117.5">Ethernet_RX-</text>
<text x="315.2" y="117.8">+3.3V</text>
<text x="147.5" y="122.6">U4</text>
<text x="230.9" y="120.1">7/SPI_CLK</text>
<text x="230.9" y="122.6">6/SPI_CS</text>
<text x="230.9" y="125.1">1/I2S_SDO</text>
<text x="245.1" y="120.1">Ethernet_RX+</text>
<text x="254.8" y="125.1">19</text>
<text x="254.8" y="122.6">18</text>
<text x="304.4" y="124.1">1825910-6</text>
<text x="306.7" y="121.8">SW1</text>
<text x="358.7" y="122.6">GND</text>
<text x="382" y="122.8">J8</text>
<text x="382.4" y="125.2">Conn_01x08</text>
<text x="28" y="130.9">+BATT</text>
<text x="40.2" y="130.9">+12V</text>
<text x="52.3" y="131.8">+3.3V</text>
<text x="66.6" y="131.4">GND</text>
<text x="105.6" y="126.9">Motor_DC</text>
<text x="116.6" y="126" transform="rotate(-90 116.6 126)">-</text>
<text x="136.9" y="128.9">M+</text>
<text x="141.6" y="128" transform="rotate(-90 141.6 128)">VCC</text>
<text x="144.1" y="128" transform="rotate(-90 144.1 128)">VCC</text>
<text x="146.3" y="128.9">A</text>
<text x="179.8" y="127.4" transform="rotate(-90 179.8 127.4)">10K</text>
<text x="180.5" y="126.5">R6</text>
<text x="188.6" y="127.4" transform="rotate(-90 188.6 127.4)">10K</text>
<text x="189.4" y="126.5">R8</text>
<text x="230.9" y="127.7">0/I2S_SDI</text>
<text x="230.9" y="130.2">RST</text>
<text x="247.9" y="130.2">5/I2C_SDA</text>
<text x="248.1" y="127.7">4/I2C_SCL</text>
<text x="293.5" y="126.5">R2</text>
<text x="293.7" y="129">1k</text>
<text x="20.5" y="136">TestPoint</text>
<text x="32" y="136">TestPoint</text>
<text x="44.7" y="136">TestPoint</text>
<text x="58.6" y="136">TestPoint</text>
<text x="111.7" y="135.2">M2</text>
<text x="116.6" y="136.4" transform="rotate(-90 116.6 136.4)">+</text>
<text x="132.5" y="137.9">LG9110</text>
<text x="141.6" y="134.9" transform="rotate(-90 141.6 134.9)">GND</text>
<text x="145.4" y="134.9" transform="rotate(-90 145.4 134.9)">GND</text>
<text x="146.3" y="132.8">B</text>
<text x="177.1" y="135.3">GND</text>
<text x="186" y="135.3">GND</text>
<text x="230.9" y="135.3">GND</text>
<text x="230.9" y="137.8">GND</text>
<text x="286.4" y="134.4" transform="rotate(-90 286.4 134.4)">3k</text>
<text x="287.2" y="134.1">R1</text>
<text x="25.6" y="138.3">TP1</text>
<text x="37" y="138.3">TP2</text>
<text x="49.7" y="138.3">TP3</text>
<text x="63.7" y="138.3">TP4</text>
<text x="220.3" y="143">GND</text>
<text x="283.8" y="143">GND</text>
<text x="140.3" y="145.5">GND</text>
<text x="178.5" y="146.4" transform="rotate(-90 178.5 146.4)">10K</text>
<text x="179.2" y="145.5">R4</text>
<text x="188.6" y="146.4" transform="rotate(-90 188.6 146.4)">10K</text>
<text x="189.4" y="145.5">R9</text>
<text x="245.4" y="150">VCOM</text>
<text x="175.8" y="154.4">GND</text>
<text x="186" y="154.4">GND</text>
<text x="256.9" y="155.1">VCOM</text>
<text x="278.8" y="154.9">74HC123D</text>
<text x="281.6" y="152.6">U10</text>
<text x="248.3" y="162" transform="rotate(-90 248.3 162)">300k</text>
<text x="249.1" y="160.7">R3</text>
<text x="248.5" y="169.6">C1</text>
<text x="28.1" y="178.6">MH1</text>
<text x="248.6" y="174.7">10uF</text>
<text x="28.1" y="183.7">MH2</text>
<text x="28.5" y="180.9">MountingHole</text>
<text x="245.7" y="184.9">GND</text>
<text x="318.3" y="182.6">LED</text>
<text x="319.4" y="184.9">D4</text>
<text x="28.1" y="188.8">MH3</text>
<text x="28.5" y="186">MountingHole</text>
<text x="28.5" y="191.1">MountingHole</text>
<text x="104.7" y="186">GND</text>
<text x="177" y="191.8">J2</text>
<text x="181.8" y="190.2">+3.3V</text>
<text x="321.9" y="191.2">GND</text>
<text x="28.1" y="193.9">MH4</text>
<text x="28.5" y="196.2">MountingHole</text>
<text x="170.3" y="194.1">Conn_01x16_Male</text>
<text x="28.1" y="198.9">MH5</text>
<text x="28.5" y="201.3">MountingHole</text>
<text x="28.1" y="204">MH6</text>
<text x="28.1" y="209.1">MH7</text>
<text x="28.5" y="206.3">MountingHole</text>
<text x="115.2" y="209.7">J1</text>
<text x="28.5" y="211.4">MountingHole</text>
<text x="115.8" y="212">Conn_01x16_Male</text>
<text x="259.7" y="212.8">GND</text>
<text x="182.2" y="239.5">GND</text>
</g>
<g font-size="1.8">
<text x="34.5" y="21.4">GPIO_17</text>
<text x="151.1" y="92.5">GPIO_19</text>
<text x="213.6" y="93.8">GPIO_11</text>
<text x="151.1" y="101.4">GPIO_18</text>
<text x="213.6" y="101.4">GPIO_17</text>
<text x="213.7" y="96.3">I2S_CLK</text>
<text x="214.5" y="98.8">I2S_WS</text>
<text x="265.4" y="96.3">USB_D+</text>
<text x="265.4" y="98.8">USB_D-</text>
<text x="265.4" y="101.4">RX0</text>
<text x="213.6" y="106.5">GPIO_15</text>
<text x="213.6" y="103.9">GPIO_16</text>
<text x="265.4" y="103.9">TX0</text>
<text x="217.6" y="109">RX1</text>
<text x="217.7" y="111.5">TX1</text>
<text x="265.4" y="109">V_OUT</text>
<text x="265.4" y="111.5">Ethernet_TX-</text>
<text x="212.6" y="116.6">SPI_MOSI</text>
<text x="212.6" y="114.1">SPI_MISO</text>
<text x="213.5" y="119.2">SPI_CLK</text>
<text x="265.4" y="114.1">Ethernet_TX+</text>
<text x="265.4" y="116.6">Ethernet_RX-</text>
<text x="265.4" y="119.2">Ethernet_RX+</text>
<text x="363.6" y="119.2">I2C_SCL</text>
<text x="179.1" y="120.4">GPIO_19</text>
<text x="188" y="120.4">GPIO_18</text>
<text x="213.5" y="124.2">I2S_SDO</text>
<text x="214.7" y="121.7">SPI_CS</text>
<text x="265.4" y="121.7">GPIO_18</text>
<text x="265.4" y="124.2">GPIO_19</text>
<text x="279.4" y="124.2">FW_RST</text>
<text x="363.4" y="121.7">I2C_SDA</text>
<text x="153.7" y="126.8">GPIO_16</text>
<text x="213.5" y="129.3">HW_RST</text>
<text x="214.4" y="126.8">I2S_SDI</text>
<text x="265.4" y="126.8">I2C_SCL</text>
<text x="265.4" y="129.3">I2C_SDA</text>
<text x="364" y="131.9">trigger</text>
<text x="177.8" y="139.5">GPIO_15</text>
<text x="188" y="139.5">GPIO_16</text>
<text x="235.7" y="189">trigger</text>
<text x="101.9" y="192.8">GPIO_11</text>
<text x="102" y="195.4">I2S_CLK</text>
<text x="102.7" y="197.9">I2S_WS</text>
<text x="180.3" y="197.9">USB_D+</text>
<text x="101.9" y="200.4">GPIO_17</text>
<text x="101.9" y="203">GPIO_16</text>
<text x="180.3" y="200.4">USB_D-</text>
<text x="180.3" y="203">RX0</text>
<text x="101.9" y="205.5">GPIO_15</text>
<text x="105.8" y="208.1">RX1</text>
<text x="180.3" y="205.5">TX0</text>
<text x="180.3" y="208.1">FW_RST</text>
<text x="106" y="210.6">TX1</text>
<text x="180.3" y="210.6">V_OUT</text>
<text x="180.3" y="213.1">Ethernet_TX-</text>
<text x="180.3" y="215.7">Ethernet_TX+</text>
</g>
<g font-size="1.8" fill="#008400">
<text x="361.4" y="35.4" transform="rotate(-90 361.4 35.4)">R5</text>
<text x="153.7" y="133.1">GPIO_15</text>
</g>
<g font-size="1.4" fill="#840000">
<text x="264.6" y="161.1">16</text>
<text x="300.2" y="161.1">13</text>
<text x="265" y="166.2">7</text>
<text x="300.6" y="163.6">4</text>
<text x="264.6" y="168.7">15</text>
<text x="264.6" y="173.8">14</text>
<text x="300.2" y="171.2">12</text>
<text x="300.6" y="168.7">5</text>
<text x="265" y="176.3">6</text>
<text x="264.6" y="183.9">10</text>
<text x="265" y="181.4">2</text>
<text x="265" y="189">1</text>
<text x="265" y="191.6">9</text>
<text x="265" y="196.6">3</text>
<text x="264.6" y="199.2">11</text>
<text x="265" y="204.3">8</text>
</g>
<g font-size="1.4" fill="#008484">
<text x="269" y="161.8">VCC</text>
<text x="295.6" y="161.8">1Q</text>
<text x="269" y="166.9">2REXT/CEXT</text>
<text x="295.6" y="164.4">1Q</text>
<text x="269" y="169.5">1REXT/CEXT</text>
<text x="295.6" y="169.5">2Q</text>
<text x="295.6" y="172">2Q</text>
<text x="269" y="174.5">1CEXT</text>
<text x="269" y="177.1">2CEXT</text>
<text x="269" y="182.2">1B</text>
<text x="269" y="184.7">2B</text>
<text x="269" y="189.8">1A</text>
<text x="269" y="192.3">2A</text>
<text x="269" y="197.4">1RD</text>
<text x="269" y="199.9">2RD</text>
<text x="269" y="205">GND</text>
</g>
</svg>
